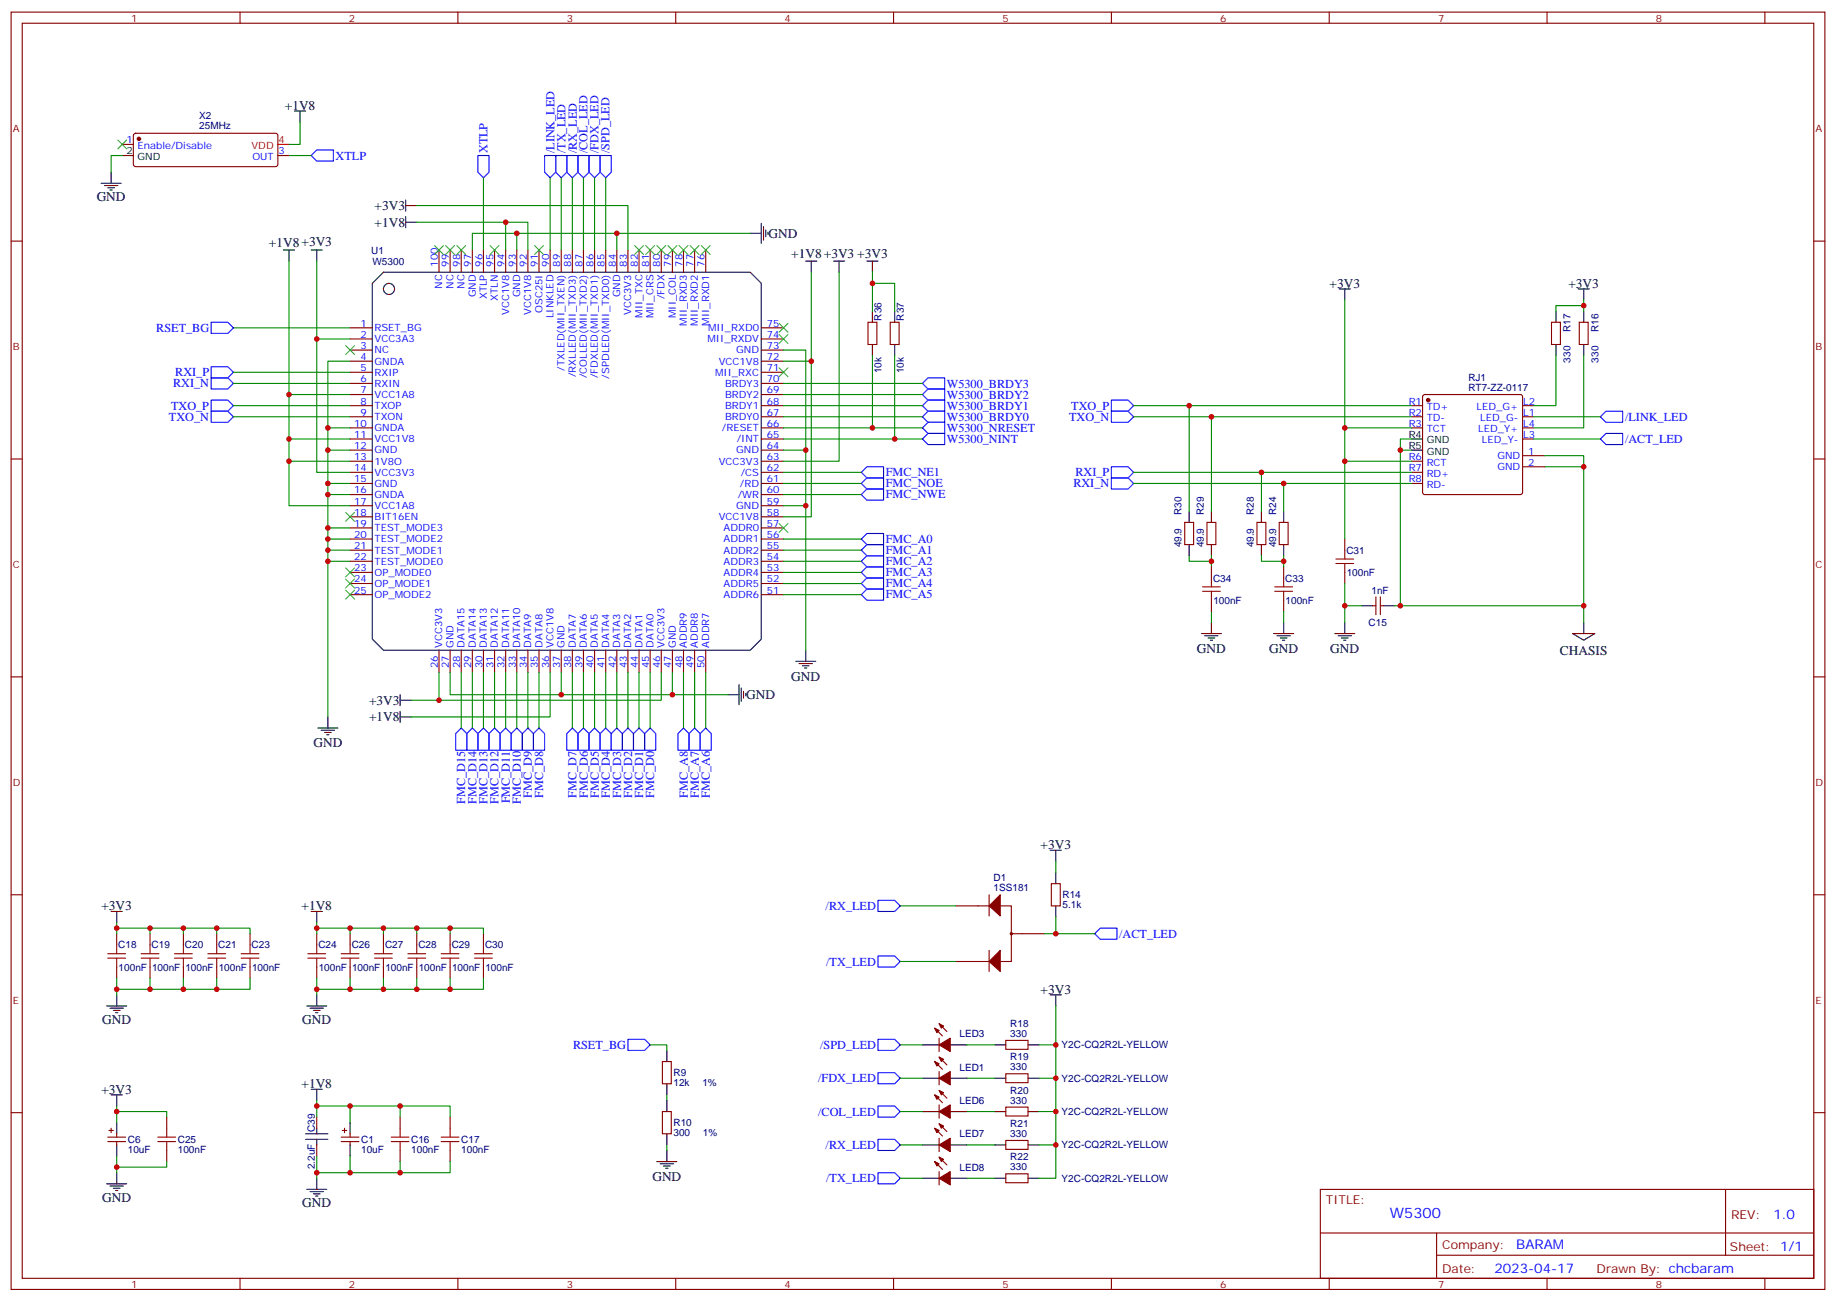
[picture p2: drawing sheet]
<svg xmlns="http://www.w3.org/2000/svg" width="583mm" height="413mm" viewBox="0 0 583 413" stroke-linecap="round" stroke-linejoin="round" font-family="sans-serif">
<g fill="none" stroke="#870000" stroke-width=".35">
<path d="M3.5 3.8h575.8v405.4h-575.8zM7.1 7.4h568.6v398.3h-568.6zM76.2 3.8v3.6M145.3 3.8v3.6M214.5 3.8v3.6M283.6 3.8v3.6M352.8 3.8v3.6M421.9 3.8v3.6M491.1 3.8v3.6M560.2 3.8v3.6M38.8 45.8h3.5M42.6 42.5l.4-.2 44.8 .1 .4 .6v9.2l-.2 .5-.5 .2h-44.5l-.5-.3-.2-.4v-9.2z"/>
<path d="M88.2 49.4h3.5M3.5 76.5h3.6M139.3 79.3v7.1M142.9 79.3v7.1M146.4 79.3v7.1M149.9 79.3v7.1M153.5 79.3v7.1M157 79.3v7.1M160.5 79.3v7.1M164 79.3v7.1M167.6 79.3v7.1M171.1 79.3v7.1"/>
<path d="M174.6 79.3v7.1M178.2 79.3v7.1M181.7 79.3v7.1M185.2 79.3v7.1M188.7 79.3v7.1M192.3 79.3v7.1M195.8 79.3v7.1M199.3 79.3v7.1M202.8 79.3v7.1M206.4 79.3v7.1M209.9 79.3v7.1M213.4 79.3v7.1"/>
<path d="M217 79.3v7.1M220.5 79.3v7.1M224 79.3v7.1M575.7 76.5h3.6M111.1 104h7.1M111.1 107.6h7.1M111.1 111.1h7.1M111.1 114.6h7.1M111.1 118.1h7.1M241.7 104h7M241.7 107.6h7M241.7 111.1h7"/>
<path d="M241.7 114.6h7M241.7 118.1h7M275.5 102.3h2.8v7h-2.8zM282.6 102.3h2.8v7h-2.8zM492.5 102.3h2.8v7h-2.8zM501.3 102.3h2.8v7h-2.8zM111.1 121.7h7.1M111.1 125.2h7.1M111.1 128.7h7.1M111.1 132.3h7.1M111.1 135.8h7.1M111.1 139.3h7.1"/>
<path d="M241.7 121.7h7M241.7 125.2h7M241.7 128.7h7M241.7 132.3h7M241.7 135.8h7M241.7 139.3h7M448 128.7h3.6M448 132.3h3.6M448 135.8h3.6M451.8 125.4l.5-.2h30.3l.5 .2 .2 .5v30.3l-.2 .5-.5 .3h-30.3l-.5-.3-.2-.5v-30.3zM483.3 128.7h3.5M483.3 132.3h3.5"/>
<path d="M483.3 135.8h3.5M483.3 139.3h3.5M3.5 145.7h3.6M111.1 142.8h7.1M111.1 146.4h7.1M111.1 149.9h7.1M111.1 153.4h7.1M111.1 157h7.1M241.7 142.8h7M241.7 146.4h7M241.7 149.9h7M241.7 153.4h7"/>
<path d="M241.7 157h7M448 146.4h3.6M448 149.9h3.6M448 153.4h3.6M483.3 144.6h7.1M483.3 148.1h7.1M575.7 145.7h3.6M111.1 160.5h7.1M111.1 164h7.1M111.1 167.5h7.1M111.1 171.1h7.1M111.1 174.6h7.1"/>
<path d="M111.1 178.1h7.1M241.7 160.5h7M241.7 164h7M241.7 167.5h7M241.7 171.1h7M241.7 174.6h7M241.7 178.1h7M376.1 165.8h2.8v7h-2.8zM383.1 165.8h2.8v7h-2.8zM384.5 179.9v3.5M399 165.8h2.8v7h-2.8zM406 165.8h2.9v7h-2.9z"/>
<path d="M407.5 179.9v3.5M426.9 171.1v3.5M111.1 181.6h7.1M111.1 185.2h7.1M111.1 188.7h7.1M241.7 181.6h7M241.7 185.2h7M241.7 188.7h7M384.5 190.5v3.5M407.5 190.5v3.5M426.9 181.6v3.6M435.7 192.2h1"/>
<path d="M436.7 189.4v5.7M438.1 189.4v5.7M438.1 192.2h1.1M3.5 214.8h3.6M139.3 206.3v7.1M142.9 206.3v7.1M146.4 206.3v7.1M149.9 206.3v7.1M153.5 206.3v7.1M157 206.3v7.1M160.5 206.3v7.1M164 206.3v7.1"/>
<path d="M167.6 206.3v7.1M171.1 206.3v7.1M174.6 206.3v7.1M178.2 206.3v7.1M181.7 206.3v7.1M185.2 206.3v7.1M188.7 206.3v7.1M192.3 206.3v7.1M195.8 206.3v7.1M199.3 206.3v7.1M202.8 206.3v7.1M206.4 206.3v7.1"/>
<path d="M209.9 206.3v7.1M213.4 206.3v7.1M217 206.3v7.1M220.5 206.3v7.1M224 206.3v7.1M575.7 214.8h3.6M3.5 284h3.6M37 296.3v3.5M47.6 296.3v3.5M58.2 296.3v3.5M68.8 296.3v3.5M79.4 296.3v3.5"/>
<path d="M100.5 296.3v3.5M111.1 296.3v3.5M121.7 296.3v3.5M132.3 296.3v3.5M142.9 296.3v3.5M153.5 296.3v3.5M303.4 287.5h10.6M314 284v6.7M317.5 287.5h3.5v17.6h-3.5M321 296.3h10.6M333.7 280.4h2.8v7.1h-2.8zM575.7 284h3.6"/>
<path d="M37 306.9v3.5M47.6 306.9v3.5M58.2 306.9v3.5M68.8 306.9v3.5M79.4 306.9v3.5M100.5 306.9v3.5M111.1 306.9v3.5M121.7 306.9v3.5M132.3 306.9v3.5M142.9 306.9v3.5M153.5 306.9v3.5M303.4 305.1h10.6"/>
<path d="M314 301.6v6.7M210.3 336.9h2.8v7h-2.8zM296.7 326.3l2.5 2.5M296.7 336.9l2.5 2.4M298.1 324.9l2.5 2.4M298.1 329.5v4.2M298.1 335.5l2.5 2.4M319.3 330.2h7v2.8h-7zM3.5 353.1h3.6M34.6 358.7h1.4M35.3 358v1.4M37 359.8v1.1"/>
<path d="M52.9 354.5v3.5M100.5 354.5v3.5M108.7 358.7h1.4M109.4 358v1.4M111.1 359.8v1.1M127 354.5v3.5M142.9 354.5v3.5M210.3 352.7h2.8v7.1h-2.8zM296.7 347.5l2.5 2.4M296.7 358l2.5 2.5M298.1 340v4.3M298.1 350.6v4.3"/>
<path d="M298.1 346l2.5 2.5M298.1 356.6l2.5 2.5M319.3 340.7h7v2.9h-7zM319.3 351.3h7v2.9h-7zM575.7 353.1h3.6M34.2 360.9h5.7M34.2 362.3h5.7M37 362.3v1M52.9 365.1v3.5M100.5 363.3v3.6M108.3 360.9h5.6M108.3 362.3h5.6"/>
<path d="M111.1 362.3v1M127 365.1v3.5M142.9 365.1v3.5M296.7 368.6l2.5 2.5M298.1 361.2v4.2M298.1 371.8v4.2M298.1 367.2l2.5 2.5M319.3 361.9h7v2.8h-7zM319.3 372.5h7v2.8h-7zM419.1 377.4h156.6v28.3h-156.6zM547.7 377.5v20.8M419.1 391.3h156.5"/>
<path d="M456 398.3h119.6M456 391.3v14.1M76.2 405.7v3.5M145.3 405.7v3.5M214.5 405.7v3.5M283.6 405.7v3.5M352.8 405.7v3.5M421.9 405.7v3.5M491.1 405.7v3.5M560.2 405.7v3.5"/>
<circle cx="321" cy="296.3" r=".35"/>
</g>
<g fill="none" stroke="#000" stroke-width=".35">
<path d="M93.5 35.2h3.5M95.2 35.2v3.6M32.1 58.2h6.4M33.2 58.9h4.2M34.2 59.6h2.1M35.3 54.6v3.6M38.8 49.4h3.5M34.9 60.3h.7M90 79.3h3.5M91.7 79.3v3.6M98.8 79.3h3.5M100.5 79.3v3.6"/>
<path d="M128.8 70.5h3.5M128.8 63.5v3.5M128.8 68.8v3.5M128.8 65.2h3.5M238.1 74h3.6M241.7 70.9v6.3M242.4 71.9v4.3M243.1 73v2.1M243.8 73.7v.7M121.7 86.4h116.4l3.6 3.5v112.9l-3.6 3.5h-116.4l-3.5-3.5v-112.9zM255.8 82.9h3.5M257.5 82.9v3.5"/>
<path d="M264.6 82.9h3.5M266.3 82.9v3.5M275.2 82.9h3.5M276.9 82.9v3.5M276.9 98.7v3.6M284 98.7v3.6M425.1 91.7h3.5M426.9 91.7v3.5M493.9 98.7v3.6M500.9 91.7h3.6M502.7 91.7v3.5M502.7 98.7v3.6"/>
<path d="M276.9 109.3v3.6M284 109.3v3.6M493.9 109.3v3.6M502.7 109.3v3.6M448 139.3h3.6M448 142.8h3.6M377.5 162.2v3.6M377.5 172.8v3.6M384.5 162.2v3.6M384.5 172.8v3.6M400.4 162.2v3.6M400.4 172.8v3.6"/>
<path d="M407.5 162.2v3.6M407.5 172.8v3.6M384.5 197.5v3.5M407.5 197.5v3.5M426.9 197.5v3.5M432.2 192.2h3.5M439.2 192.2h3.5M502.7 197.5v3.5M234.6 217.3v6.3M235.3 218.3v4.3M236 219.4v2.1M252.6 209.9h6.3"/>
<path d="M253.6 210.6h4.3M254.7 211.3h2.1M255.4 212h.7M255.8 206.3v3.6M381.4 201h6.3M382.4 201.8h4.2M383.5 202.5h2.1M384.2 203.2h.7M404.3 201h6.3M405.3 201.8h4.3M406.4 202.5h2.1M407.1 203.2h.7"/>
<path d="M423.7 201h6.3M424.7 201.8h4.3M425.8 202.5h2.1M426.5 203.2h.7M499.2 201h7l-3.5 2.2zM100.9 231h6.3M102 231.7h4.2M103 232.4h2.1M103.7 233.2h.7M104.1 227.5v3.5M127 222.2h3.5M127 220.5v3.5"/>
<path d="M127 225.7v3.6M127 227.5h3.5M231.1 220.5h3.5M236.7 220.1v.7M333.4 269.8h3.5M335.1 269.8v3.6M335.1 276.9v3.5M35.3 289.2h3.5M37 289.2v3.6M98.8 289.2h3.5M100.5 289.2v3.6M335.1 287.5v3.5"/>
<path d="M33.9 319.2h6.3M34.9 319.9h4.3M37 315.7v3.5M97.4 319.2h6.3M98.4 319.9h4.3M100.5 315.7v3.5M333.4 315.7h3.5M335.1 315.7v3.5M36 320.6h2.1M36.7 321.3h.7M99.5 320.6h2.1M100.2 321.3h.7"/>
<path d="M211.7 333.3v3.6M292.8 331.6h5.3M301.6 331.6h5.3M315.7 331.6h3.6M326.3 331.6h3.5M35.3 347.5h3.5M37 347.5v3.5M37 356.3v3.5M97 359.8h7.1M98.8 345.7h3.5M100.5 345.7v3.5M100.5 358v1.8"/>
<path d="M111.1 356.3v3.5M211.7 343.9v3.6M211.7 349.2v3.5M211.7 359.8v3.5M292.8 342.2h5.3M292.8 352.7h5.3M301.6 342.2h5.3M301.6 352.7h5.3M315.7 342.2h3.6M315.7 352.7h3.6M326.3 342.2h3.5M326.3 352.7h3.5"/>
<path d="M33.9 375.7h6.3M34.9 376.4h4.3M36 377.1h2.1M36.7 377.8h.7M37 363.3v3.6M37 372.1v3.6M97 361.6h7.1M97.4 377.4h6.3M98.4 378.1h4.3M99.5 378.8h2.1M100.2 379.6h.7M100.5 361.6v1.7"/>
<path d="M100.5 373.9v3.5M111.1 363.3v3.6M208.5 368.6h6.3M209.5 369.3h4.3M210.6 370h2.1M211.3 370.7h.7M211.7 365.1v3.5M292.8 363.3h5.3M292.8 373.9h5.3M301.6 363.3h5.3M301.6 373.9h5.3M315.7 363.3h3.6"/>
<path d="M315.7 373.9h3.6M326.3 363.3h3.5M326.3 373.9h3.5"/>
<circle cx="123.5" cy="91.7" r="1.76"/>
</g>
<g fill="#870000" stroke="#870000" stroke-width=".35">
<path d="M314 305.1l3.5-3.5v6.7z"/>
<path d="M314 287.5l3.5-3.5v6.7z"/>
<path d="M298.1 331.6l3.5-2.1v4.2z"/>
<path d="M296.7 326.3l1.4 .7-.7 .7z"/>
<path d="M298.1 324.9l1.4 .7-.7 .7z"/>
<path d="M298.1 342.2l3.5-2.2v4.3z"/>
<path d="M296.7 336.9l1.4 .7-.7 .7z"/>
<path d="M298.1 335.5l1.4 .7-.7 .7z"/>
<path d="M298.1 352.7l3.5-2.1v4.3z"/>
<path d="M296.7 347.5l1.4 .7-.7 .7z"/>
<path d="M298.1 346l1.4 .7-.7 .8z"/>
<path d="M298.1 363.3l3.5-2.1v4.2z"/>
<path d="M296.7 358l1.4 .7-.7 .7z"/>
<path d="M298.1 356.6l1.4 .7-.7 .7z"/>
<path d="M298.1 373.9l3.5-2.1v4.2z"/>
<path d="M296.7 368.6l1.4 .7-.7 .7z"/>
<path d="M298.1 367.2l1.4 .7-.7 .7z"/>
<circle cx="44.1" cy="44.1" r=".53"/>
<circle cx="453.3" cy="127" r=".53"/>
</g>
<path d="M88.2 45.8h3.5" fill="none" stroke="#f00" stroke-width=".35"/>
<g fill="none" stroke="#00f" stroke-width=".35">
<path d="M98.8 49.4l1.7-1.8h5.3v3.5h-5.3zM151.7 49.4h3.5v5.2l-1.7 1.8-1.8-1.8zM172.9 49.4h3.5v5.2l-1.8 1.8-1.7-1.8zM176.4 49.4h3.5v5.2l-1.7 1.8-1.8-1.8zM179.9 49.4h3.5v5.2l-1.7 1.8-1.8-1.8zM183.4 49.4h3.6v5.2l-1.8 1.8-1.8-1.8zM187 49.4h3.5v5.2l-1.8 1.8-1.7-1.8zM190.5 49.4h3.5v5.2l-1.7 1.8-1.8-1.8zM67 116.4h5.3l1.8 1.7-1.8 1.8h-5.3zM67 119.9h5.3l1.8 1.8-1.8 1.7h-5.3zM67 102.3h5.3l1.8 1.7-1.8 1.8h-5.3zM294.6 119.9h5.3v3.5h-5.3l-1.8-1.7z"/>
<path d="M67 130.5h5.3l1.8 1.8-1.8 1.7h-5.3zM67 127h5.3l1.8 1.7-1.8 1.8h-5.3zM292.8 135.8l1.8-1.8h5.3v3.5h-5.3zM292.8 132.3l1.8-1.8h5.3v3.5h-5.3zM292.8 128.7l1.8-1.7h5.3v3.5h-5.3zM292.8 125.2l1.8-1.8h5.3v3.6h-5.3zM294.6 137.5h5.3v3.6h-5.3l-1.8-1.8zM352.8 127h5.3l1.7 1.7-1.7 1.8h-5.3zM352.8 130.5h5.3l1.7 1.8-1.7 1.7h-5.3zM508 139.3l1.8-1.8h5.3v3.6h-5.3zM508 132.3l1.8-1.8h5.3v3.5h-5.3zM273.4 157l1.8-1.8h5.3v3.5h-5.3z"/>
<path d="M275.2 151.7h5.3v3.5h-5.3l-1.8-1.8zM275.2 148.1h5.3v3.6h-5.3l-1.8-1.8zM352.8 151.7h5.3l1.7 1.7-1.7 1.8h-5.3zM352.8 148.1h5.3l1.7 1.8-1.7 1.8h-5.3zM273.4 174.6l1.8-1.8h5.3v3.6h-5.3zM275.2 169.3h5.3v3.5h-5.3l-1.8-1.7zM275.2 176.4h5.3v3.5h-5.3l-1.8-1.8zM275.2 179.9h5.3v3.5h-5.3l-1.8-1.8zM273.4 185.2l1.8-1.8h5.3v3.5h-5.3zM275.2 186.9h5.3v3.6h-5.3l-1.8-1.8zM146.4 231l1.8 1.8v5.3h-3.6v-5.3zM149.9 231l1.8 1.8v5.3h-3.5v-5.3z"/>
<path d="M153.5 231l1.7 1.8v5.3h-3.5v-5.3zM157 231l1.7 1.8v5.3h-3.5v-5.3zM160.5 231l1.8 1.8v5.3h-3.6v-5.3zM164 231l1.8 1.8v5.3h-3.5v-5.3zM167.6 231l1.7 1.8v5.3h-3.5v-5.3zM171.1 231l1.8 1.8v5.3h-3.6v-5.3zM181.7 231l1.7 1.8v5.3h-3.5v-5.3zM185.2 231l1.8 1.8v5.3h-3.6v-5.3zM188.7 231l1.8 1.8v5.3h-3.5v-5.3zM192.3 231l1.7 1.8v5.3h-3.5v-5.3zM195.8 231l1.8 1.8v5.3h-3.6v-5.3zM199.3 231l1.8 1.8v5.3h-3.5v-5.3z"/>
<path d="M202.8 231l1.8 1.8v5.3h-3.5v-5.3zM206.4 231l1.7 1.8v5.3h-3.5v-5.3zM217 231l1.7 1.8v5.3h-3.5v-5.3zM220.5 231l1.7 1.8v5.3h-3.5v-5.3zM224 231l1.8 1.8v5.3h-3.6v-5.3zM278.7 285.7h5.3l1.8 1.8-1.8 1.7h-5.3zM349.2 294.5h5.3v3.6h-5.3l-1.7-1.8zM278.7 303.4h5.3l1.8 1.7-1.8 1.8h-5.3zM199.3 329.8h5.3l1.8 1.8-1.8 1.7h-5.3zM278.7 329.8h5.3l1.8 1.8-1.8 1.7h-5.3zM278.7 340.4h5.3l1.8 1.8-1.8 1.7h-5.3zM278.7 351h5.3l1.8 1.7-1.8 1.8h-5.3z"/>
<path d="M278.7 361.6h5.3l1.8 1.7-1.8 1.8h-5.3zM278.7 372.1h5.3l1.8 1.8-1.8 1.8h-5.3z"/>
</g>
<g fill="none" stroke="#008700" stroke-width=".35">
<path d="M95.2 38.8v7h-3.5M38.8 49.4h-3.5v5.2M91.7 49.4h7.1M153.5 56.4v22.9M174.6 56.4v22.9M178.2 56.4v22.9M181.7 56.4v22.9M185.2 56.4v22.9M188.7 56.4v22.9M192.3 56.4v22.9M132.3 70.5h35.3v8.8M132.3 65.2h67v14.1"/>
<path d="M160.5 70.5v8.8M164 74h-14.1v5.3M195.8 74v5.3M238.1 74h-74.1v5.3M91.7 82.9v42.3h19.4M100.5 82.9v24.7h10.6M257.5 86.4v77.6h-8.8M266.3 86.4v60h-17.6M276.9 86.4v12.3M276.9 89.9h7.1v8.8M426.9 95.2v75.9M502.7 97h-8.8v1.7"/>
<path d="M502.7 95.2v3.5M74.1 104h37M74.1 118.1h37M100.5 107.6v42.3h10.6M111.1 114.6h-7v21.2M248.7 111.1h7.1v31.7M248.7 114.6h8.8M276.9 112.9v22.9M284 112.9v26.4M493.9 112.9v15.8h-7.1M502.7 112.9v22.9h-15.9M74.1 121.7h37"/>
<path d="M74.1 132.3h37M74.1 128.7h37M91.7 125.2v14.1h19.4M91.7 139.3v21.2h19.4M111.1 135.8h-7v7M248.7 121.7h44.1M248.7 132.3h44.1M248.7 128.7h44.1M248.7 139.3h44.1M248.7 135.8h44.1M248.7 125.2h44.1M359.8 132.3h88.2"/>
<path d="M359.8 128.7h88.2M377.5 128.7v33.5M384.5 132.3v29.9M426.9 135.8h21.1M448 139.3h-3.5v3.5h3.5M486.8 132.3h21.2M486.8 139.3h21.2M91.7 146.4h19.4M111.1 157h-7v10.5M111.1 153.4h-7v3.6M111.1 142.8h-7v10.6M248.7 142.8h7.1v63.5"/>
<path d="M248.7 149.9h24.7M248.7 153.4h24.7M248.7 157h24.7M359.8 149.9h88.2M359.8 153.4h88.2M400.4 149.9v12.3M407.5 153.4v8.8M426.9 146.4h21.1M444.5 142.8v49.4M490.4 144.6h12.3v3.5h-12.3M502.7 148.1v44.1h-60M104.1 171.1v3.5h7"/>
<path d="M104.1 174.6v3.5h7M104.1 178.1v49.4M111.1 167.5h-7v3.6h7M248.7 160.5h7.1M248.7 171.1h24.7M248.7 174.6h24.7M248.7 178.1h24.7M377.5 176.4v1.7h7M384.5 176.4v3.5M400.4 176.4v1.7h7.1M407.5 176.4v3.5M248.7 181.6h24.7"/>
<path d="M248.7 185.2h24.7M248.7 188.7h24.7M384.5 194v3.5M407.5 194v3.5M426.9 185.2v12.3M426.9 192.2h5.3M502.7 192.2v5.3M139.3 213.4v8.8h70.6v-8.8M142.9 213.4v7.1h35.3M146.4 213.4v17.6M149.9 213.4v17.6M153.5 213.4v17.6"/>
<path d="M157 213.4v17.6M160.5 213.4v17.6M164 213.4v17.6M167.6 213.4v17.6M171.1 213.4v17.6M174.6 213.4v14.1h-44.1M178.2 213.4v7.1h35.2v-7.1M181.7 213.4v17.6M185.2 213.4v17.6M188.7 213.4v17.6M192.3 213.4v17.6M195.8 213.4v17.6"/>
<path d="M199.3 213.4v17.6M202.8 213.4v17.6M206.4 213.4v17.6M217 213.4v17.6M220.5 213.4v17.6M224 213.4v17.6M130.5 222.2h8.8M213.4 220.5h17.7M335.1 273.4v3.5M37 294.5h10.6v1.8M37 292.8v3.5M47.6 294.5h10.6v1.8"/>
<path d="M58.2 294.5h10.6v1.8M68.8 294.5h10.6v1.8M100.5 294.5h10.6v1.8M100.5 292.8v3.5M111.1 294.5h10.6v1.8M121.7 294.5h10.6v1.8M132.3 294.5h10.6v1.8M142.9 294.5h10.6v1.8M285.8 287.5h17.6M335.1 291v5.3h-3.5M335.1 296.3h12.4M37 310.4v5.3"/>
<path d="M47.6 310.4v3.5h-10.6M58.2 310.4v3.5h-10.6M68.8 310.4v3.5h-10.6M79.4 310.4v3.5h-10.6M100.5 310.4v5.3M111.1 310.4v3.5h-10.6M121.7 310.4v3.5h-10.6M132.3 310.4v3.5h-10.6M142.9 310.4v3.5h-10.6M153.5 310.4v3.5h-10.6M285.8 305.1h17.6M335.1 319.2v12.4h-5.3"/>
<path d="M206.4 331.6h5.3v1.7M285.8 331.6h7M306.9 331.6h8.8M335.1 331.6v10.6h-5.3M37 351v5.3M37 352.7h15.9v1.8M100.5 351h10.6v5.3M100.5 349.2v5.3M111.1 351h15.9v3.5M127 351h15.9v3.5M211.7 347.5v1.7M285.8 342.2h7"/>
<path d="M285.8 352.7h7M306.9 342.2h8.8M306.9 352.7h8.8M335.1 342.2v10.5h-5.3M335.1 352.7v10.6h-5.3M37 366.9v5.2M52.9 368.6v1.8h-15.9M100.5 366.9v5.2h10.6v-5.2M100.5 372.1v1.8M127 368.6v3.5h-15.9M142.9 368.6v3.5h-15.9M211.7 363.3v1.8"/>
<path d="M285.8 363.3h7M285.8 373.9h7M306.9 363.3h8.8M306.9 373.9h8.8M335.1 363.3v10.6h-5.3"/>
</g>
<g fill="none" stroke="#a10000" stroke-width=".35">
<path d="M424 177.4h5.7M424 178.8h5.7M426.9 174.6v2.8M426.9 178.8v2.8M381.7 186.2h5.6M381.7 187.6h5.6M384.5 183.4v2.8M384.5 187.6v2.9M404.6 186.2h5.7M404.6 187.6h5.7M407.5 183.4v2.8M407.5 187.6v2.9"/>
<path d="M37 299.8v2.8M47.6 299.8v2.8M58.2 299.8v2.8M68.8 299.8v2.8M79.4 299.8v2.8M100.5 299.8v2.8M111.1 299.8v2.8M121.7 299.8v2.8M132.3 299.8v2.8M142.9 299.8v2.8M153.5 299.8v2.8M34.2 302.6h5.7"/>
<path d="M34.2 304.1h5.7M37 304.1v2.8M44.8 302.6h5.6M44.8 304.1h5.6M47.6 304.1v2.8M55.4 302.6h5.6M55.4 304.1h5.6M58.2 304.1v2.8M66 302.6h5.6M66 304.1h5.6M68.8 304.1v2.8M76.6 302.6h5.6"/>
<path d="M76.6 304.1h5.6M79.4 304.1v2.8M97.7 302.6h5.7M97.7 304.1h5.7M100.5 304.1v2.8M108.3 302.6h5.6M108.3 304.1h5.6M111.1 304.1v2.8M118.9 302.6h5.6M118.9 304.1h5.6M121.7 304.1v2.8M129.5 302.6h5.6"/>
<path d="M129.5 304.1h5.6M132.3 304.1v2.8M140.1 302.6h5.6M140.1 304.1h5.6M142.9 304.1v2.8M150.6 302.6h5.7M150.6 304.1h5.7M153.5 304.1v2.8M52.9 358v2.9M127 358v2.9M142.9 358v2.9M50.1 360.9h5.6"/>
<path d="M50.1 362.3h5.6M52.9 362.3v2.8M124.2 360.9h5.6M124.2 362.3h5.6M127 362.3v2.8M140.1 360.9h5.6M140.1 362.3h5.6M142.9 362.3v2.8"/>
</g>
<g fill="none" stroke="#3c3" stroke-width=".35">
<path d="M37.4 44.4l2.8 2.8M40.2 44.4l-2.8 2.8M137.9 77.9l2.9 2.9M140.8 77.9l-2.9 2.9M141.5 77.9l2.8 2.9M144.3 77.9l-2.8 2.9M145 77.9l2.8 2.9M147.8 77.9l-2.8 2.9M155.6 77.9l2.8 2.9M158.4 77.9l-2.8 2.9M169.7 77.9l2.8 2.9M172.5 77.9l-2.8 2.9"/>
<path d="M201.4 77.9l2.9 2.9M204.3 77.9l-2.9 2.9M205 77.9l2.8 2.9M207.8 77.9l-2.8 2.9M208.5 77.9l2.8 2.9M211.3 77.9l-2.8 2.9M212 77.9l2.8 2.9M214.8 77.9l-2.8 2.9M215.5 77.9l2.9 2.9M218.4 77.9l-2.9 2.9M219.1 77.9l2.8 2.9M221.9 77.9l-2.8 2.9"/>
<path d="M222.6 77.9l2.8 2.9M225.4 77.9l-2.8 2.9M109.7 109.7l2.8 2.8M112.5 109.7l-2.8 2.8M247.3 116.7l2.8 2.9M247.3 106.2l2.8 2.8M247.3 102.6l2.8 2.8M250.1 116.7l-2.8 2.9M250.1 106.2l-2.8 2.8M250.1 102.6l-2.8 2.8M109.7 162.6l2.8 2.8M112.5 162.6l-2.8 2.8"/>
<path d="M247.3 166.1l2.8 2.8M250.1 166.1l-2.8 2.8M109.7 180.2l2.8 2.9M109.7 183.8l2.8 2.8M109.7 187.3l2.8 2.8M112.5 183.8l-2.8 2.8M112.5 180.2l-2.8 2.9M112.5 187.3l-2.8 2.8"/>
</g>
<g fill="#c00">
<circle cx="37" cy="370.4" r=".88"/>
<circle cx="100.5" cy="351" r=".88"/>
<circle cx="100.5" cy="372.1" r=".88"/>
<circle cx="127" cy="351" r=".88"/>
<circle cx="127" cy="372.1" r=".88"/>
<circle cx="37" cy="294.5" r=".88"/>
<circle cx="47.6" cy="294.5" r=".88"/>
<circle cx="58.2" cy="294.5" r=".88"/>
<circle cx="68.8" cy="294.5" r=".88"/>
<circle cx="37" cy="313.9" r=".88"/>
<circle cx="47.6" cy="313.9" r=".88"/>
<circle cx="58.2" cy="313.9" r=".88"/>
<circle cx="68.8" cy="313.9" r=".88"/>
<circle cx="100.5" cy="294.5" r=".88"/>
<circle cx="111.1" cy="294.5" r=".88"/>
<circle cx="121.7" cy="294.5" r=".88"/>
<circle cx="142.9" cy="294.5" r=".88"/>
<circle cx="100.5" cy="313.9" r=".88"/>
<circle cx="111.1" cy="313.9" r=".88"/>
<circle cx="121.7" cy="313.9" r=".88"/>
<circle cx="132.3" cy="313.9" r=".88"/>
<circle cx="142.9" cy="313.9" r=".88"/>
<circle cx="132.3" cy="294.5" r=".88"/>
<circle cx="255.8" cy="142.8" r=".88"/>
<circle cx="178.2" cy="220.5" r=".88"/>
<circle cx="104.1" cy="171.1" r=".88"/>
<circle cx="104.1" cy="174.6" r=".88"/>
<circle cx="104.1" cy="178.1" r=".88"/>
<circle cx="164" cy="74" r=".88"/>
<circle cx="502.7" cy="97" r=".88"/>
<circle cx="335.1" cy="331.6" r=".88"/>
<circle cx="335.1" cy="342.2" r=".88"/>
<circle cx="335.1" cy="352.7" r=".88"/>
<circle cx="335.1" cy="363.3" r=".88"/>
<circle cx="335.1" cy="296.3" r=".88"/>
<circle cx="426.9" cy="192.2" r=".88"/>
<circle cx="407.5" cy="178.1" r=".88"/>
<circle cx="384.5" cy="178.1" r=".88"/>
<circle cx="111.1" cy="372.1" r=".88"/>
<circle cx="111.1" cy="351" r=".88"/>
<circle cx="37" cy="352.7" r=".88"/>
<circle cx="104.1" cy="167.5" r=".88"/>
<circle cx="104.1" cy="157" r=".88"/>
<circle cx="104.1" cy="153.4" r=".88"/>
<circle cx="104.1" cy="142.8" r=".88"/>
<circle cx="104.1" cy="135.8" r=".88"/>
<circle cx="91.7" cy="125.2" r=".88"/>
<circle cx="100.5" cy="107.6" r=".88"/>
<circle cx="91.7" cy="139.3" r=".88"/>
<circle cx="139.3" cy="222.2" r=".88"/>
<circle cx="213.4" cy="220.5" r=".88"/>
<circle cx="255.8" cy="160.5" r=".88"/>
<circle cx="257.5" cy="114.6" r=".88"/>
<circle cx="160.5" cy="70.5" r=".88"/>
<circle cx="195.8" cy="74" r=".88"/>
<circle cx="91.7" cy="146.4" r=".88"/>
<circle cx="426.9" cy="135.8" r=".88"/>
<circle cx="426.9" cy="146.4" r=".88"/>
<circle cx="377.5" cy="128.7" r=".88"/>
<circle cx="384.5" cy="132.3" r=".88"/>
<circle cx="400.4" cy="149.9" r=".88"/>
<circle cx="407.5" cy="153.4" r=".88"/>
<circle cx="444.5" cy="192.2" r=".88"/>
<circle cx="444.5" cy="142.8" r=".88"/>
<circle cx="502.7" cy="148.1" r=".88"/>
<circle cx="502.7" cy="192.2" r=".88"/>
<circle cx="276.9" cy="135.8" r=".88"/>
<circle cx="284" cy="139.3" r=".88"/>
<circle cx="276.9" cy="89.9" r=".88"/>
</g>
<text font-size="4.6" fill="#00f" x="441.2" y="386.5">W5300</text>
<g font-size="4.2">
<text x="90.4" y="34.9">+1V8</text>
<text x="30.7" y="63.8">GND</text>
<text x="118.9" y="72">+1V8</text>
<text x="118.9" y="66.7">+3V3</text>
<text x="243.9" y="75.5">GND</text>
<text x="85.4" y="78.3">+1V8+3V3</text>
<text x="251.2" y="81.8">+1V8+3V3 +3V3</text>
<text x="422" y="91.4">+3V3</text>
<text x="497.9" y="91.4">+3V3</text>
<text x="379.9" y="207.1">GND</text>
<text x="402.9" y="207.1">GND</text>
<text x="422.3" y="207.1">GND</text>
<text x="495.2" y="207.8">CHASIS</text>
<text x="251.2" y="216">GND</text>
<text x="236.9" y="221.9">GND</text>
<text x="117.1" y="223.7">+3V3</text>
<text x="117.1" y="228.9">+1V8</text>
<text x="99.5" y="237.1">GND</text>
<text x="330.3" y="269.5">+3V3</text>
<text x="32.2" y="288.9">+3V3</text>
<text x="95.7" y="288.9">+1V8</text>
<text x="330.3" y="315.4">+3V3</text>
<text x="32.5" y="324.9">GND</text>
<text x="96" y="324.9">GND</text>
<text x="32.2" y="347.1">+3V3</text>
<text x="95.7" y="345.4">+1V8</text>
<text x="207.1" y="374.7">GND</text>
<text x="32.5" y="381.3">GND</text>
<text x="96" y="383.1">GND</text>
</g>
<g font-size="4.2" fill="#00f">
<text x="562.9" y="386.7">1.0</text>
<text x="481.3" y="396.3">BARAM</text>
<text x="474.4" y="404.1">2023-04-17</text>
</g>
<g font-size="3.9" fill="#00f">
<text x="106.5" y="50.7">XTLP</text>
<text x="154.8" y="48.6" transform="rotate(-90 154.8 48.6)">XTLP</text>
<text x="176" y="48.6" transform="rotate(-90 176 48.6)">/LINK_LED</text>
<text x="179.5" y="48.6" transform="rotate(-90 179.5 48.6)">/TX_LED</text>
<text x="183.1" y="48.6" transform="rotate(-90 183.1 48.6)">/RX_LED</text>
<text x="186.5" y="48.6" transform="rotate(-90 186.5 48.6)">/COL_LED</text>
<text x="189.9" y="48.6" transform="rotate(-90 189.9 48.6)">/FDX_LED</text>
<text x="193.5" y="48.6" transform="rotate(-90 193.5 48.6)">/SPD_LED</text>
<text x="49.6" y="105.3">RSET_BG</text>
<text x="55.6" y="119.4">RXI_P</text>
<text x="55" y="122.9">RXI_N</text>
<text x="300.6" y="123">W5300_BRDY3</text>
<text x="54.3" y="130">TXO_P</text>
<text x="300.6" y="130">W5300_BRDY1</text>
<text x="300.6" y="126.5">W5300_BRDY2</text>
<text x="340" y="130">TXO_P</text>
<text x="53.6" y="133.5">TXO_N</text>
<text x="300.6" y="137.1">W5300_NRESET</text>
<text x="300.6" y="133.6">W5300_BRDY0</text>
<text x="339.4" y="133.5">TXO_N</text>
<text x="515.8" y="133.7">/LINK_LED</text>
<text x="300.6" y="140.6">W5300_NINT</text>
<text x="515.8" y="140.6">/ACT_LED</text>
<text x="281.2" y="154.6">FMC_NOE</text>
<text x="281.2" y="151.1">FMC_NE1</text>
<text x="340.7" y="154.7">RXI_N</text>
<text x="341.4" y="151.1">RXI_P</text>
<text x="281.2" y="158.2">FMC_NWE</text>
<text x="281.2" y="172.3">FMC_A0</text>
<text x="281.2" y="175.8">FMC_A1</text>
<text x="281.2" y="179.3">FMC_A2</text>
<text x="281.2" y="182.9">FMC_A3</text>
<text x="281.2" y="186.4">FMC_A4</text>
<text x="281.2" y="189.9">FMC_A5</text>
<text x="147.7" y="255.1" transform="rotate(-90 147.7 255.1)">FMC_D15</text>
<text x="151.2" y="255.1" transform="rotate(-90 151.2 255.1)">FMC_D14</text>
<text x="154.7" y="255.1" transform="rotate(-90 154.7 255.1)">FMC_D13</text>
<text x="158.3" y="255.1" transform="rotate(-90 158.3 255.1)">FMC_D12</text>
<text x="161.8" y="255" transform="rotate(-90 161.8 255)">FMC_D11</text>
<text x="165.3" y="255.1" transform="rotate(-90 165.3 255.1)">FMC_D10</text>
<text x="168.9" y="253.2" transform="rotate(-90 168.9 253.2)">FMC_D9</text>
<text x="172.4" y="253.2" transform="rotate(-90 172.4 253.2)">FMC_D8</text>
<text x="183" y="253.2" transform="rotate(-90 183 253.2)">FMC_D7</text>
<text x="186.5" y="253.2" transform="rotate(-90 186.5 253.2)">FMC_D6</text>
<text x="190.1" y="253.2" transform="rotate(-90 190.1 253.2)">FMC_D5</text>
<text x="193.6" y="253.2" transform="rotate(-90 193.6 253.2)">FMC_D4</text>
<text x="197.1" y="253.2" transform="rotate(-90 197.1 253.2)">FMC_D3</text>
<text x="200.7" y="253.2" transform="rotate(-90 200.7 253.2)">FMC_D2</text>
<text x="204.2" y="253.2" transform="rotate(-90 204.2 253.2)">FMC_D1</text>
<text x="207.7" y="253.2" transform="rotate(-90 207.7 253.2)">FMC_D0</text>
<text x="218.3" y="253.2" transform="rotate(-90 218.3 253.2)">FMC_A8</text>
<text x="221.8" y="253.2" transform="rotate(-90 221.8 253.2)">FMC_A7</text>
<text x="225.4" y="253.2" transform="rotate(-90 225.4 253.2)">FMC_A6</text>
<text x="262.1" y="288.8">/RX_LED</text>
<text x="355.2" y="297.6">/ACT_LED</text>
<text x="262.3" y="306.4">/TX_LED</text>
<text x="181.9" y="332.8">RSET_BG</text>
<text x="260.4" y="332.8">/SPD_LED</text>
<text x="259.7" y="343.4">/FDX_LED</text>
<text x="259.7" y="354">/COL_LED</text>
<text x="262.1" y="364.6">/RX_LED</text>
<text x="262.3" y="375.2">/TX_LED</text>
</g>
<g font-size="3.9" fill="#800">
<text x="420.9" y="382">TITLE:</text>
<text x="549.5" y="386.7">REV:</text>
<text x="457.8" y="396.2">Company:</text>
<text x="549.1" y="396.8">Sheet: 1/1</text>
<text x="457.8" y="403.9">Date:</text>
<text x="506.8" y="404">Drawn By: chcbaram</text>
</g>
<g font-size="3.2" fill="#800">
<text x="41.6" y="6.8">1</text>
<text x="110.8" y="6.8">2</text>
<text x="179.9" y="6.8">3</text>
<text x="249.1" y="6.8">4</text>
<text x="318.2" y="6.8">5</text>
<text x="387.3" y="6.8">6</text>
<text x="456.5" y="6.8">7</text>
<text x="525.6" y="6.8">8</text>
<text x="4.1" y="41.9">A</text>
<text x="576.3" y="41.9">A</text>
<text x="4.1" y="111.1">B</text>
<text x="576.3" y="111.1">B</text>
<text x="4.1" y="180.2">C</text>
<text x="576.3" y="180.2">C</text>
<text x="4.1" y="249.4">D</text>
<text x="576.3" y="249.4">D</text>
<text x="4.1" y="318.5">E</text>
<text x="576.3" y="318.5">E</text>
<text x="41.6" y="408.7">1</text>
<text x="110.8" y="408.7">2</text>
<text x="179.9" y="408.7">3</text>
<text x="249.1" y="408.7">4</text>
<text x="318.2" y="408.7">5</text>
<text x="387.3" y="408.7">6</text>
<text x="456.5" y="408.7">7</text>
<text x="525.6" y="408.7">8</text>
</g>
<g font-size="3.2" fill="#000080">
<text x="63.2" y="41">25MHz</text>
<text x="63.2" y="37.8">X2</text>
<text x="117.8" y="80.5">U1</text>
<text x="118.3" y="84">W5300</text>
<text x="279.8" y="101.8" transform="rotate(-90 279.8 101.8)">R36</text>
<text x="286.9" y="101.8" transform="rotate(-90 286.9 101.8)">R37</text>
<text x="498.6" y="105.3" transform="rotate(-90 498.6 105.3)">R17</text>
<text x="507.4" y="105.3" transform="rotate(-90 507.4 105.3)">R16</text>
<text x="279.8" y="118.5" transform="rotate(-90 279.8 118.5)">10k</text>
<text x="286.9" y="118.5" transform="rotate(-90 286.9 118.5)">10k</text>
<text x="498.6" y="115.1" transform="rotate(-90 498.6 115.1)">330</text>
<text x="507.4" y="115.1" transform="rotate(-90 507.4 115.1)">330</text>
<text x="466.1" y="124">RT7-ZZ-0117</text>
<text x="466.1" y="120.8">RJ1</text>
<text x="375.1" y="163.5" transform="rotate(-90 375.1 163.5)">R30</text>
<text x="382.1" y="163.5" transform="rotate(-90 382.1 163.5)">R29</text>
<text x="398" y="163.5" transform="rotate(-90 398 163.5)">R28</text>
<text x="405.1" y="163.5" transform="rotate(-90 405.1 163.5)">R24</text>
<text x="375.1" y="173.7" transform="rotate(-90 375.1 173.7)">49.9</text>
<text x="382.1" y="173.7" transform="rotate(-90 382.1 173.7)">49.9</text>
<text x="398" y="173.7" transform="rotate(-90 398 173.7)">49.9</text>
<text x="405.1" y="173.7" transform="rotate(-90 405.1 173.7)">49.9</text>
<text x="427.4" y="175.7">C31</text>
<text x="385" y="184.6">C34</text>
<text x="408" y="184.6">C33</text>
<text x="427.5" y="182.8">100nF</text>
<text x="385.2" y="191.6">100nF</text>
<text x="408.1" y="191.6">100nF</text>
<text x="435.3" y="188.3">1nF</text>
<text x="434.4" y="198.6">C15</text>
<text x="315.4" y="279.7">D1</text>
<text x="315.4" y="282.9">1SS181</text>
<text x="337.3" y="285.1">R14</text>
<text x="337.3" y="288.3">5.1k</text>
<text x="37.5" y="300.9">C18</text>
<text x="48.1" y="300.9">C19</text>
<text x="58.7" y="300.9">C20</text>
<text x="69.3" y="300.9">C21</text>
<text x="79.9" y="300.9">C23</text>
<text x="101" y="300.9">C24</text>
<text x="111.6" y="300.9">C26</text>
<text x="122.2" y="300.9">C27</text>
<text x="132.8" y="300.9">C28</text>
<text x="143.4" y="300.9">C29</text>
<text x="154" y="300.9">C30</text>
<text x="37.7" y="308">100nF</text>
<text x="48.2" y="308">100nF</text>
<text x="58.8" y="308">100nF</text>
<text x="69.4" y="308">100nF</text>
<text x="80" y="308">100nF</text>
<text x="101.2" y="308">100nF</text>
<text x="111.7" y="308">100nF</text>
<text x="122.3" y="308">100nF</text>
<text x="132.9" y="308">100nF</text>
<text x="143.5" y="308">100nF</text>
<text x="154.1" y="308">100nF</text>
<text x="304.6" y="329.2">LED3</text>
<text x="320.7" y="329.1">330</text>
<text x="320.7" y="325.9">R18</text>
<text x="337" y="332.7">Y2C-CQ2R2L-YELLOW</text>
<text x="213.8" y="341.5">R9</text>
<text x="304.6" y="339.8">LED1</text>
<text x="320.7" y="339.7">330</text>
<text x="320.7" y="336.5">R19</text>
<text x="213.8" y="344.7">12k</text>
<text x="223" y="344.7">1%</text>
<text x="320.7" y="347.1">R20</text>
<text x="337" y="343.3">Y2C-CQ2R2L-YELLOW</text>
<text x="304.6" y="350.4">LED6</text>
<text x="320.7" y="350.3">330</text>
<text x="337" y="353.9">Y2C-CQ2R2L-YELLOW</text>
<text x="99.9" y="359.3" transform="rotate(-90 99.9 359.3)">C39</text>
<text x="213.8" y="357.4">R10</text>
<text x="320.7" y="357.7">R21</text>
<text x="40.6" y="365.9">10uF</text>
<text x="40.6" y="362.7">C6</text>
<text x="56.4" y="365.8">100nF</text>
<text x="56.4" y="362.7">C25</text>
<text x="114.7" y="365.9">10uF</text>
<text x="114.7" y="362.7">C1</text>
<text x="130.5" y="365.8">100nF</text>
<text x="130.5" y="362.7">C16</text>
<text x="146.4" y="365.8">100nF</text>
<text x="146.4" y="362.7">C17</text>
<text x="213.8" y="360.6">300</text>
<text x="223.1" y="360.6">1%</text>
<text x="304.6" y="360.9">LED7</text>
<text x="320.7" y="360.9">330</text>
<text x="337" y="364.4">Y2C-CQ2R2L-YELLOW</text>
<text x="99.9" y="371.1" transform="rotate(-90 99.9 371.1)">2.2uF</text>
<text x="304.6" y="371.5">LED8</text>
<text x="320.7" y="371.4">330</text>
<text x="320.7" y="368.2">R22</text>
<text x="337" y="375">Y2C-CQ2R2L-YELLOW</text>
</g>
<g font-size="3.2" fill="#00f">
<text x="40.1" y="45.5">1</text>
<text x="43.6" y="47.2">Enable/Disable</text>
<text x="80.1" y="50.8">OUT</text>
<text x="88.4" y="49">3</text>
<text x="139" y="84.6" transform="rotate(-90 139 84.6)">100</text>
<text x="142.5" y="84.6" transform="rotate(-90 142.5 84.6)">99</text>
<text x="146" y="84.6" transform="rotate(-90 146 84.6)">98</text>
<text x="149.6" y="84.6" transform="rotate(-90 149.6 84.6)">97</text>
<text x="153.1" y="84.6" transform="rotate(-90 153.1 84.6)">96</text>
<text x="156.6" y="84.6" transform="rotate(-90 156.6 84.6)">95</text>
<text x="160.2" y="84.6" transform="rotate(-90 160.2 84.6)">94</text>
<text x="163.7" y="84.6" transform="rotate(-90 163.7 84.6)">93</text>
<text x="167.2" y="84.6" transform="rotate(-90 167.2 84.6)">92</text>
<text x="170.7" y="84.6" transform="rotate(-90 170.7 84.6)">91</text>
<text x="174.3" y="84.6" transform="rotate(-90 174.3 84.6)">90</text>
<text x="177.8" y="84.6" transform="rotate(-90 177.8 84.6)">89</text>
<text x="181.3" y="84.6" transform="rotate(-90 181.3 84.6)">88</text>
<text x="184.9" y="84.6" transform="rotate(-90 184.9 84.6)">87</text>
<text x="188.4" y="84.6" transform="rotate(-90 188.4 84.6)">86</text>
<text x="191.9" y="84.6" transform="rotate(-90 191.9 84.6)">85</text>
<text x="195.4" y="84.6" transform="rotate(-90 195.4 84.6)">84</text>
<text x="199" y="84.6" transform="rotate(-90 199 84.6)">83</text>
<text x="202.5" y="84.6" transform="rotate(-90 202.5 84.6)">82</text>
<text x="206" y="84.6" transform="rotate(-90 206 84.6)">81</text>
<text x="209.5" y="84.6" transform="rotate(-90 209.5 84.6)">80</text>
<text x="213.1" y="84.6" transform="rotate(-90 213.1 84.6)">79</text>
<text x="216.6" y="84.6" transform="rotate(-90 216.6 84.6)">78</text>
<text x="220.1" y="84.6" transform="rotate(-90 220.1 84.6)">77</text>
<text x="223.7" y="84.6" transform="rotate(-90 223.7 84.6)">76</text>
<text x="140.4" y="91.7" transform="rotate(-90 140.4 91.7)">NC</text>
<text x="143.9" y="91.7" transform="rotate(-90 143.9 91.7)">NC</text>
<text x="147.5" y="91.7" transform="rotate(-90 147.5 91.7)">NC</text>
<text x="151" y="94.4" transform="rotate(-90 151 94.4)">GND</text>
<text x="154.5" y="94.9" transform="rotate(-90 154.5 94.9)">XTLP</text>
<text x="158" y="95.4" transform="rotate(-90 158 95.4)">XTLN</text>
<text x="165.1" y="94.4" transform="rotate(-90 165.1 94.4)">GND</text>
<text x="196.8" y="94.4" transform="rotate(-90 196.8 94.4)">GND</text>
<text x="211" y="95" transform="rotate(-90 211 95)">/FDX</text>
<text x="161.6" y="99.9" transform="rotate(-90 161.6 99.9)">VCC1V8</text>
<text x="168.6" y="99.9" transform="rotate(-90 168.6 99.9)">VCC1V8</text>
<text x="172.2" y="99.3" transform="rotate(-90 172.2 99.3)">OSC25I</text>
<text x="175.7" y="101" transform="rotate(-90 175.7 101)">LINKLED</text>
<text x="200.4" y="99.9" transform="rotate(-90 200.4 99.9)">VCC3V3</text>
<text x="203.9" y="100.8" transform="rotate(-90 203.9 100.8)">MII_TXC</text>
<text x="207.4" y="101" transform="rotate(-90 207.4 101)">MII_CRS</text>
<text x="214.5" y="100.9" transform="rotate(-90 214.5 100.9)">MII_COL</text>
<text x="114.4" y="103.7">1</text>
<text x="114.4" y="107.2">2</text>
<text x="118.9" y="105.1">RSET_BG</text>
<text x="218" y="103.3" transform="rotate(-90 218 103.3)">MII_RXD3</text>
<text x="221.5" y="103.3" transform="rotate(-90 221.5 103.3)">MII_RXD2</text>
<text x="224.7" y="105.1">MII_RXD0</text>
<text x="225.1" y="103.3" transform="rotate(-90 225.1 103.3)">MII_RXD1</text>
<text x="243.4" y="107.2">74</text>
<text x="243.4" y="103.7">75</text>
<text x="114.4" y="110.7">3</text>
<text x="118.9" y="108.6">VCC3A3</text>
<text x="118.9" y="112.1">NC</text>
<text x="224.6" y="108.6">MII_RXDV</text>
<text x="233.7" y="112.1">GND</text>
<text x="243.4" y="110.7">73</text>
<text x="114.4" y="114.3">4</text>
<text x="114.4" y="117.8">5</text>
<text x="118.9" y="115.7">GNDA</text>
<text x="118.9" y="119.2">RXIP</text>
<text x="179.2" y="117.6" transform="rotate(-90 179.2 117.6)">/TXLED(MII_TXEN)</text>
<text x="182.7" y="119.7" transform="rotate(-90 182.7 119.7)">/RXLLED(MII_TXD3)</text>
<text x="227" y="119.2">MII_RXC</text>
<text x="228.1" y="115.7">VCC1V8</text>
<text x="243.4" y="117.8">71</text>
<text x="243.4" y="114.3">72</text>
<text x="114.4" y="121.3">6</text>
<text x="114.4" y="124.8">7</text>
<text x="118.9" y="122.7">RXIN</text>
<text x="186.3" y="120.1" transform="rotate(-90 186.3 120.1)">/COLLED(MII_TXD2)</text>
<text x="189.8" y="120" transform="rotate(-90 189.8 120)">/FDXLED(MII_TXD1)</text>
<text x="193.3" y="120.1" transform="rotate(-90 193.3 120.1)">/SPDLED(MII_TXD0)</text>
<text x="230.2" y="122.7">BRDY3</text>
<text x="243.4" y="124.8">69</text>
<text x="243.4" y="121.3">70</text>
<text x="114.4" y="128.4">8</text>
<text x="114.4" y="131.9">9</text>
<text x="118.9" y="126.3">VCC1A8</text>
<text x="118.9" y="129.8">TXOP</text>
<text x="230.2" y="129.8">BRDY1</text>
<text x="230.2" y="126.3">BRDY2</text>
<text x="243.4" y="131.9">67</text>
<text x="243.4" y="128.4">68</text>
<text x="447.2" y="128.4">R1</text>
<text x="447.2" y="131.9">R2</text>
<text x="452.9" y="130.1">TD+</text>
<text x="468.7" y="130.1">LED_G+</text>
<text x="483.5" y="131.9">L1</text>
<text x="483.5" y="128.4">L2</text>
<text x="112.4" y="135.4">10</text>
<text x="118.9" y="133.3">TXON</text>
<text x="118.9" y="136.8">GNDA</text>
<text x="229.2" y="136.8">/RESET</text>
<text x="230.2" y="133.3">BRDY0</text>
<text x="243.4" y="135.4">66</text>
<text x="447.2" y="135.4">R3</text>
<text x="452.9" y="133.7">TD-</text>
<text x="452.9" y="137.2">TCT</text>
<text x="469.2" y="137.2">LED_Y+</text>
<text x="469.9" y="133.7">LED_G-</text>
<text x="483.5" y="135.4">L4</text>
<text x="112.4" y="139">11</text>
<text x="112.4" y="142.5">12</text>
<text x="118.9" y="140.4">VCC1V8</text>
<text x="118.9" y="143.9">GND</text>
<text x="233.7" y="143.9">GND</text>
<text x="233.8" y="140.4">/INT</text>
<text x="243.4" y="142.5">64</text>
<text x="243.4" y="139">65</text>
<text x="470.4" y="140.7">LED_Y-</text>
<text x="483.5" y="139">L3</text>
<text x="112.4" y="146">13</text>
<text x="112.4" y="149.5">14</text>
<text x="118.9" y="147.4">1V8O</text>
<text x="228.1" y="147.4">VCC3V3</text>
<text x="243.4" y="149.5">62</text>
<text x="243.4" y="146">63</text>
<text x="447.2" y="146">R6</text>
<text x="447.2" y="149.5">R7</text>
<text x="452.9" y="147.8">RCT</text>
<text x="475.3" y="145.7">GND</text>
<text x="475.3" y="149.2">GND</text>
<text x="485.1" y="144.3">1</text>
<text x="485.1" y="147.8">2</text>
<text x="112.4" y="153.1">15</text>
<text x="118.9" y="151">VCC3V3</text>
<text x="118.9" y="154.5">GND</text>
<text x="234.9" y="154.5">/RD</text>
<text x="235.1" y="151">/CS</text>
<text x="243.4" y="153.1">61</text>
<text x="447.2" y="153.1">R8</text>
<text x="452.9" y="151.3">RD+</text>
<text x="452.9" y="154.8">RD-</text>
<text x="112.4" y="156.6">16</text>
<text x="112.4" y="160.1">17</text>
<text x="118.9" y="158">GNDA</text>
<text x="118.9" y="161.5">VCC1A8</text>
<text x="233.7" y="161.5">GND</text>
<text x="234.2" y="158">/WR</text>
<text x="243.4" y="160.1">59</text>
<text x="243.4" y="156.6">60</text>
<text x="112.4" y="163.7">18</text>
<text x="112.4" y="167.2">19</text>
<text x="118.9" y="165.1">BIT16EN</text>
<text x="228.1" y="165.1">VCC1V8</text>
<text x="243.4" y="167.2">57</text>
<text x="243.4" y="163.7">58</text>
<text x="112.4" y="170.7">20</text>
<text x="118.9" y="168.6">TEST_MODE3</text>
<text x="118.9" y="172.1">TEST_MODE2</text>
<text x="229.7" y="172.1">ADDR1</text>
<text x="229.7" y="168.6">ADDR0</text>
<text x="243.4" y="170.7">56</text>
<text x="112.4" y="174.2">21</text>
<text x="112.4" y="177.8">22</text>
<text x="118.9" y="175.6">TEST_MODE1</text>
<text x="118.9" y="179.2">TEST_MODE0</text>
<text x="229.7" y="179.2">ADDR3</text>
<text x="229.7" y="175.6">ADDR2</text>
<text x="243.4" y="177.8">54</text>
<text x="243.4" y="174.2">55</text>
<text x="112.4" y="181.3">23</text>
<text x="112.4" y="184.8">24</text>
<text x="118.9" y="182.7">OP_MODE0</text>
<text x="229.7" y="182.7">ADDR4</text>
<text x="243.4" y="184.8">52</text>
<text x="243.4" y="181.3">53</text>
<text x="112.4" y="188.3">25</text>
<text x="118.9" y="186.2">OP_MODE1</text>
<text x="118.9" y="189.8">OP_MODE2</text>
<text x="229.7" y="189.8">ADDR6</text>
<text x="229.7" y="186.2">ADDR5</text>
<text x="243.4" y="188.3">51</text>
<text x="140.4" y="205.6" transform="rotate(-90 140.4 205.6)">VCC3V3</text>
<text x="143.9" y="205.6" transform="rotate(-90 143.9 205.6)">GND</text>
<text x="147.5" y="205.6" transform="rotate(-90 147.5 205.6)">DATA15</text>
<text x="151" y="205.6" transform="rotate(-90 151 205.6)">DATA14</text>
<text x="154.5" y="205.6" transform="rotate(-90 154.5 205.6)">DATA13</text>
<text x="158" y="205.6" transform="rotate(-90 158 205.6)">DATA12</text>
<text x="161.6" y="205.6" transform="rotate(-90 161.6 205.6)">DATA11</text>
<text x="165.1" y="205.6" transform="rotate(-90 165.1 205.6)">DATA10</text>
<text x="168.6" y="205.6" transform="rotate(-90 168.6 205.6)">DATA9</text>
<text x="172.2" y="205.6" transform="rotate(-90 172.2 205.6)">DATA8</text>
<text x="175.7" y="205.6" transform="rotate(-90 175.7 205.6)">VCC1V8</text>
<text x="179.2" y="205.6" transform="rotate(-90 179.2 205.6)">GND</text>
<text x="182.7" y="205.6" transform="rotate(-90 182.7 205.6)">DATA7</text>
<text x="186.3" y="205.6" transform="rotate(-90 186.3 205.6)">DATA6</text>
<text x="189.8" y="205.6" transform="rotate(-90 189.8 205.6)">DATA5</text>
<text x="193.3" y="205.6" transform="rotate(-90 193.3 205.6)">DATA4</text>
<text x="196.8" y="205.6" transform="rotate(-90 196.8 205.6)">DATA3</text>
<text x="200.4" y="205.6" transform="rotate(-90 200.4 205.6)">DATA2</text>
<text x="203.9" y="205.6" transform="rotate(-90 203.9 205.6)">DATA1</text>
<text x="207.4" y="205.6" transform="rotate(-90 207.4 205.6)">DATA0</text>
<text x="211" y="205.6" transform="rotate(-90 211 205.6)">VCC3V3</text>
<text x="214.5" y="205.6" transform="rotate(-90 214.5 205.6)">GND</text>
<text x="218" y="205.6" transform="rotate(-90 218 205.6)">ADDR9</text>
<text x="221.5" y="205.6" transform="rotate(-90 221.5 205.6)">ADDR8</text>
<text x="225.1" y="205.6" transform="rotate(-90 225.1 205.6)">ADDR7</text>
<text x="139" y="212.1" transform="rotate(-90 139 212.1)">26</text>
<text x="142.5" y="212.1" transform="rotate(-90 142.5 212.1)">27</text>
<text x="146" y="212.1" transform="rotate(-90 146 212.1)">28</text>
<text x="149.6" y="212.1" transform="rotate(-90 149.6 212.1)">29</text>
<text x="153.1" y="212.1" transform="rotate(-90 153.1 212.1)">30</text>
<text x="156.6" y="212.1" transform="rotate(-90 156.6 212.1)">31</text>
<text x="160.2" y="212.1" transform="rotate(-90 160.2 212.1)">32</text>
<text x="163.7" y="212.1" transform="rotate(-90 163.7 212.1)">33</text>
<text x="167.2" y="212.1" transform="rotate(-90 167.2 212.1)">34</text>
<text x="170.7" y="212.1" transform="rotate(-90 170.7 212.1)">35</text>
<text x="174.3" y="212.1" transform="rotate(-90 174.3 212.1)">36</text>
<text x="177.8" y="212.1" transform="rotate(-90 177.8 212.1)">37</text>
<text x="181.3" y="212.1" transform="rotate(-90 181.3 212.1)">38</text>
<text x="184.9" y="212.1" transform="rotate(-90 184.9 212.1)">39</text>
<text x="188.4" y="212.1" transform="rotate(-90 188.4 212.1)">40</text>
<text x="191.9" y="212.1" transform="rotate(-90 191.9 212.1)">41</text>
<text x="195.4" y="212.1" transform="rotate(-90 195.4 212.1)">42</text>
<text x="199" y="212.1" transform="rotate(-90 199 212.1)">43</text>
<text x="202.5" y="212.1" transform="rotate(-90 202.5 212.1)">44</text>
<text x="206" y="212.1" transform="rotate(-90 206 212.1)">45</text>
<text x="209.5" y="212.1" transform="rotate(-90 209.5 212.1)">46</text>
<text x="213.1" y="212.1" transform="rotate(-90 213.1 212.1)">47</text>
<text x="216.6" y="212.1" transform="rotate(-90 216.6 212.1)">48</text>
<text x="220.1" y="212.1" transform="rotate(-90 220.1 212.1)">49</text>
<text x="223.7" y="212.1" transform="rotate(-90 223.7 212.1)">50</text>
</g>
<g font-size="3.2" fill="#f00">
<text x="79.8" y="47.2">VDD</text>
<text x="88.4" y="45.5">4</text>
</g>
<g font-size="3.2">
<text x="40.1" y="49">2</text>
<text x="43.6" y="50.8">GND</text>
<text x="447.2" y="139">R4</text>
<text x="447.2" y="142.5">R5</text>
<text x="452.9" y="140.7">GND</text>
<text x="452.9" y="144.3">GND</text>
</g>
</svg>
